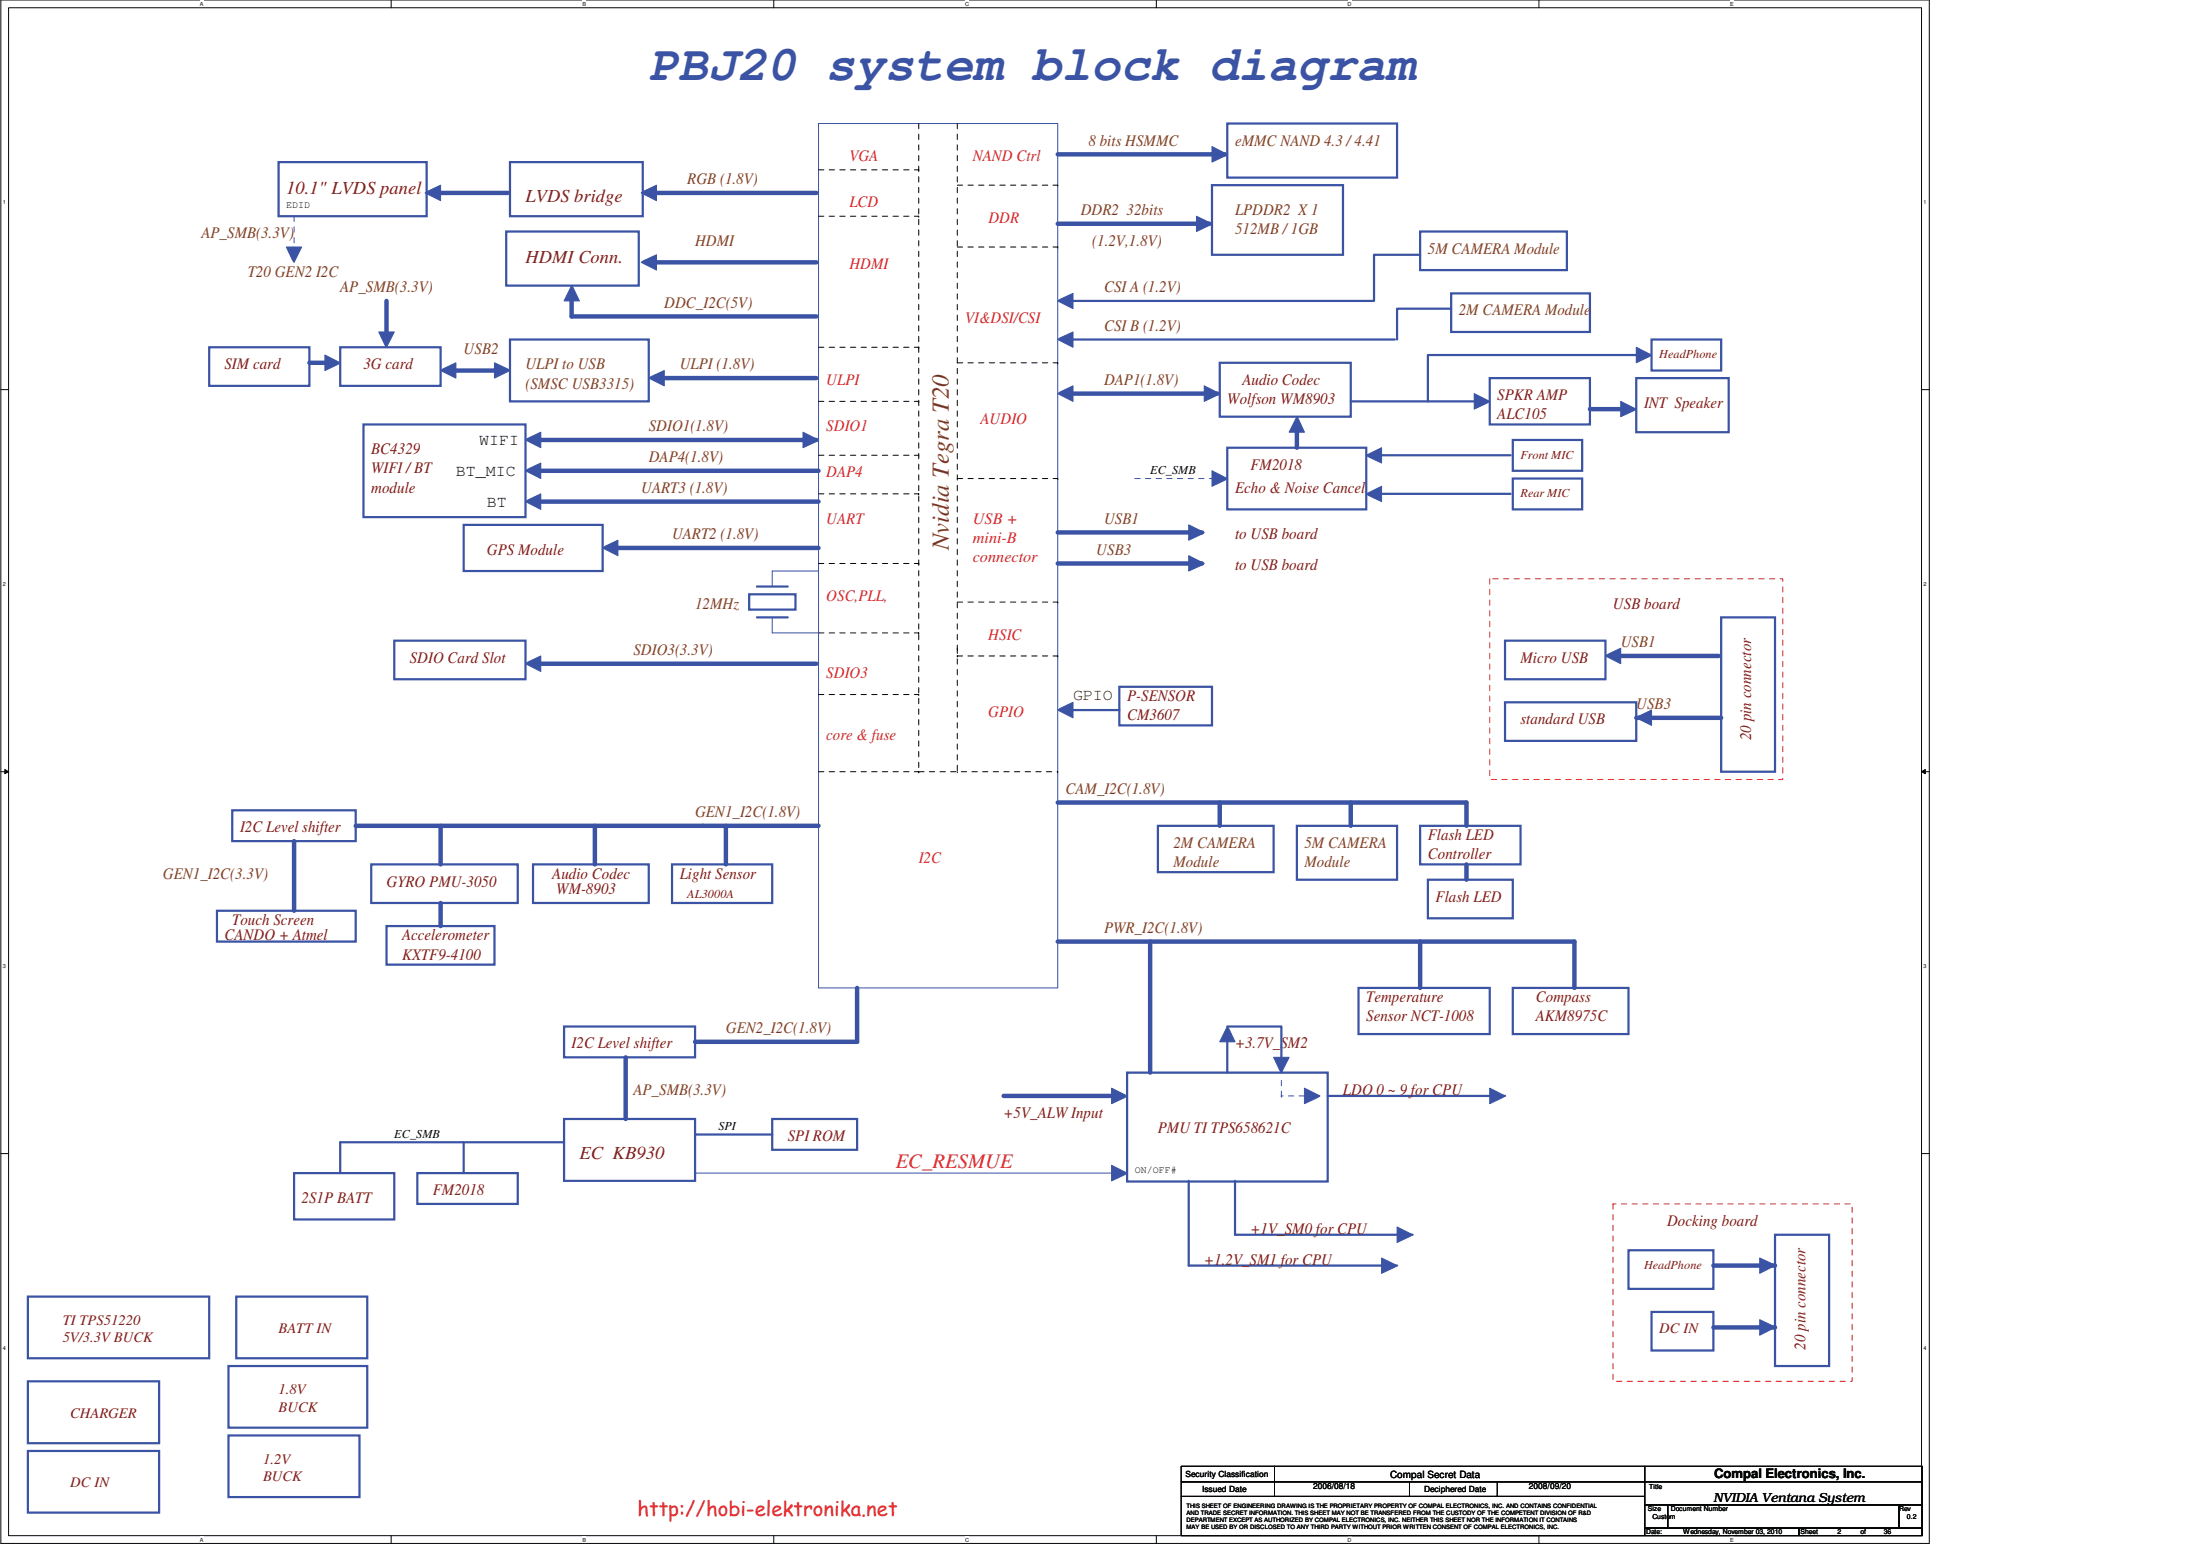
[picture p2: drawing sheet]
<svg xmlns="http://www.w3.org/2000/svg" width="420mm" height="297mm" viewBox="0 0 420 297" stroke-linecap="round" stroke-linejoin="round" font-family="sans-serif">
<path d="M.2 0h368.3v294.6h-368.3zM1.6 1.5h365.4v291.7h-365.4z" fill="none" stroke="#040505" stroke-width=".19"/>
<g fill="#fff">
<path d="M38.2 .2h.7v1.2h-.7z"/>
<path d="M38.2 293.3h.7v1.2h-.7z"/>
</g>
<path d="M74.7 0v1.5M74.7 293.2v1.4" fill="none" stroke="#040505" stroke-width=".19"/>
<g fill="#fff">
<path d="M111.2 .2h.8v1.2h-.8z"/>
<path d="M111.2 293.3h.8v1.2h-.8z"/>
</g>
<path d="M147.8 0v1.5M147.8 293.2v1.4" fill="none" stroke="#040505" stroke-width=".19"/>
<g fill="#fff">
<path d="M184.3 .2h.8v1.2h-.8z"/>
<path d="M184.3 293.3h.8v1.2h-.8z"/>
</g>
<path d="M220.8 0v1.5M220.8 293.2v1.4" fill="none" stroke="#040505" stroke-width=".19"/>
<g fill="#fff">
<path d="M257.4 .2h.7v1.2h-.7z"/>
<path d="M257.4 293.3h.7v1.2h-.7z"/>
</g>
<path d="M293.9 0v1.5M293.9 293.2v1.4" fill="none" stroke="#040505" stroke-width=".19"/>
<g fill="#fff">
<path d="M330.4 .2h.8v1.2h-.8z"/>
<path d="M330.4 293.3h.8v1.2h-.8z"/>
<path d="M.5 37.9h.6v1.2h-.6z"/>
<path d="M367.4 37.9h.5v1.2h-.5z"/>
<path d="M.5 110.8h.6v1.2h-.6z"/>
<path d="M367.4 110.8h.5v1.2h-.5z"/>
</g>
<path d="M.2 74.4h1.4M367 74.4h1.5" fill="none" stroke="#040505" stroke-width=".19"/>
<g fill="#fff">
<path d="M.5 183.8h.6v1.2h-.6z"/>
<path d="M367.4 183.8h.5v1.2h-.5z"/>
</g>
<path d="M.2 147.3h1.4M367 147.3h1.5" fill="none" stroke="#040505" stroke-width=".19"/>
<path d="M.9 146.9l.7 .4-.7 .4z" fill="#040505"/>
<path d="M.9 146.9l.7 .4-.7 .4z" fill="none" stroke="#040505" stroke-width=".19"/>
<path d="M367 147.3l.7-.4v.8z" fill="#040505"/>
<path d="M367 147.3l.7-.4v.8z" fill="none" stroke="#040505" stroke-width=".19"/>
<g fill="#fff">
<path d="M.5 256.7h.6v1.2h-.6z"/>
<path d="M367.4 256.7h.5v1.2h-.5z"/>
</g>
<g fill="none" stroke="#040505" stroke-width=".19">
<path d="M.2 220.2h1.4M367 220.2h1.5M225.6 279.9h88.5v3h-88.5zM243.4 279.9v5.8M314.1 279.9h53v3h-53zM225.6 282.9h88.5v2.8h-88.5zM225.6 285.7h88.5v7.5h-88.5zM269.2 282.9v2.8M286 282.9v2.8M314.1 282.9h53v4.4h-53zM314.1 287.3h4.4v4.4h-4.4zM314.1 291.7h29.5v1.5h-29.5z"/>
<path d="M318.5 287.3h44.2v4.4h-44.2zM343.6 291.7h23.5v1.5h-23.5zM362.7 287.3h4.4v4.4h-4.4z"/>
</g>
<path d="M271.2 48.6h-8.8v8.8h-57.5M277.1 58.9h-10.3v5.9M40 66.3h19.1v7.4h-19.1zM65 66.3h19.1v7.4h-19.1zM5.3 247.5h34.7v11.8h-34.7zM45.1 247.5h25v11.8h-25zM5.3 263.7h25.1v11.8h-25.1zM5.3 277h25.1v11.8h-25.1zM43.6 274h25.1v11.8h-25.1zM43.6 260.8h26.5v11.7h-26.5z" fill="none" stroke="#3a53a4" stroke-width=".42"/>
<path d="M87.1 70.7h8.4" fill="none" stroke="#3a53a4" stroke-width=".85"/>
<path d="M84.1 70.7l3-1.4v2.9z" fill="#3a53a4"/>
<path d="M84.1 70.7l3-1.4v2.9z" fill="none" stroke="#3a53a4" stroke-width=".19"/>
<path d="M94.4 69.3l3 1.4-3 1.5z" fill="#3a53a4"/>
<path d="M156.3 23.6h45.7v165h-45.7zM94.4 69.3l3 1.4-3 1.5z" fill="none" stroke="#3a53a4" stroke-width=".19"/>
<path d="M125.4 36.8h30.5M202 29.5h32M125.4 50.1h30.5M202 42.7h29M59.1 69.3h4.4M109.2 60.4h46.7M103.3 84h52.6M202 107.6h27.6M202 101.6h27.6M134.2 157.6h22.1" fill="none" stroke="#3a53a4" stroke-width=".85"/>
<path d="M97.4 30.9h25.4v10.4h-25.4zM231.5 35.3h25v13.3h-25zM234.4 23.6h32.4v10.3h-32.4zM96.7 44.2h25.3v10.3h-25.3zM271.2 44.2h28v7.4h-28zM75.3 122.3h25.1v7.4h-25.1zM44.4 154.7h23.5v5.9h-23.5zM41.4 173.9h26.5v5.8h-26.5zM70.9 165h28v7.4h-28zM73.8 176.8h20.6v7.3h-20.6zM101.8 165h22.1v7.4h-22.1zM128.3 165h19.2v7.4h-19.2z" fill="none" stroke="#3a53a4" stroke-width=".42"/>
<g fill="none" stroke="#040505" stroke-width=".19" stroke-dasharray="1 1 1 1 1 1 1 1">
<path d="M156.3 32.4h19.2M175.5 23.6v123.7M175.5 32.4h.1M182.8 23.6v101.6M182.8 35.3h19.2M202 35.3h.1M156.3 41.3h19.2M175.5 41.3h.1M182.8 47.2h19.2M202 47.2h.1M156.3 66.3h19.2M175.5 66.3h.1"/>
<path d="M182.8 69.3h19.2M202 69.3h.1M182.8 91.4h19.2M202 91.4h.1M156.3 107.6h19.2M175.5 107.6h.1M182.8 114.9h19.2M202 114.9h.1M156.3 120.8h19.2M156.3 132.6h19.2M175.5 120.8h.1M175.5 132.6h.1"/>
<path d="M182.8 125.2h.1M182.8 125.2h19.2M202 125.2h.1M156.3 147.3h19.2M175.5 147.3h.1"/>
</g>
<path d="M109.2 54.5l1.4 2.9h-2.9z" fill="#3a53a4"/>
<path d="M109.2 54.5l1.4 2.9h-2.9zM147.5 117.9v2.9h8.8M156.3 109h-8.8v3" fill="none" stroke="#3a53a4" stroke-width=".19"/>
<path d="M109.2 57.4v3" fill="none" stroke="#3a53a4" stroke-width=".85"/>
<path d="M143.1 113.5h8.8v2.9h-8.8zM144.6 112h5.8M144.6 117.9h5.8" fill="none" stroke="#3a53a4" stroke-width=".42"/>
<path d="M227 100.2l3 1.4-3 1.5z" fill="#3a53a4"/>
<path d="M227 100.2l3 1.4-3 1.5z" fill="none" stroke="#3a53a4" stroke-width=".19"/>
<path d="M126.9 72.2h29" fill="none" stroke="#3a53a4" stroke-width=".85"/>
<path d="M97.4 64.8h26.5v11.8h-26.5z" fill="none" stroke="#3a53a4" stroke-width=".42"/>
<path d="M123.9 72.2l3-1.5v3z" fill="#3a53a4"/>
<path d="M123.9 72.2l3-1.5v3z" fill="none" stroke="#3a53a4" stroke-width=".19"/>
<path d="M202 57.4l2.9-1.4v2.9z" fill="#3a53a4"/>
<path d="M202 57.4l2.9-1.4v2.9z" fill="none" stroke="#3a53a4" stroke-width=".19"/>
<path d="M202 64.8l2.9-1.4v2.9z" fill="#3a53a4"/>
<path d="M202 64.8l2.9-1.4v2.9z" fill="none" stroke="#3a53a4" stroke-width=".19"/>
<path d="M122.5 36.8l2.9-1.5v3z" fill="#3a53a4"/>
<path d="M122.5 36.8l2.9-1.5v3z" fill="none" stroke="#3a53a4" stroke-width=".19"/>
<path d="M82.7 36.8h14.3" fill="none" stroke="#3a53a4" stroke-width=".85"/>
<path d="M53.2 30.9h28.3v10.4h-28.3zM277.1 56h26.5v7.4h-26.5z" fill="none" stroke="#3a53a4" stroke-width=".42"/>
<path d="M81.2 36.8l2.9-1.5v3z" fill="#3a53a4"/>
<path d="M81.2 36.8l2.9-1.5v3z" fill="none" stroke="#3a53a4" stroke-width=".19"/>
<path d="M231.5 28l2.9 1.5-2.9 1.4z" fill="#3a53a4"/>
<path d="M231.5 28l2.9 1.5-2.9 1.4z" fill="none" stroke="#3a53a4" stroke-width=".19"/>
<path d="M228.5 41.3l3 1.4-3 1.5z" fill="#3a53a4"/>
<path d="M228.5 41.3l3 1.4-3 1.5z" fill="none" stroke="#3a53a4" stroke-width=".19"/>
<path d="M122.5 50.1l2.9-1.5v3z" fill="#3a53a4"/>
<path d="M122.5 50.1l2.9-1.5v3z" fill="none" stroke="#3a53a4" stroke-width=".19"/>
<path d="M204.9 64.8h61.5" fill="none" stroke="#3a53a4" stroke-width=".42"/>
<path d="M101.8 95.8h54.5" fill="none" stroke="#3a53a4" stroke-width=".85"/>
<path d="M100.4 126.7l2.9-1.5v3z" fill="#3a53a4"/>
<path d="M100.4 126.7l2.9-1.5v3z" fill="none" stroke="#3a53a4" stroke-width=".19"/>
<path d="M227 106.1l3 1.5-3 1.4z" fill="#3a53a4"/>
<path d="M227 106.1l3 1.5-3 1.4z" fill="none" stroke="#3a53a4" stroke-width=".19"/>
<path d="M69.4 81h31v17.7h-31z" fill="none" stroke="#3a53a4" stroke-width=".42"/>
<path d="M100.4 84l2.9-1.5v3z" fill="#3a53a4"/>
<path d="M100.4 84l2.9-1.5v3z" fill="none" stroke="#3a53a4" stroke-width=".19"/>
<path d="M153.4 82.5l2.9 1.5-2.9 1.5z" fill="#3a53a4"/>
<path d="M153.4 82.5l2.9 1.5-2.9 1.5z" fill="none" stroke="#3a53a4" stroke-width=".19"/>
<path d="M100.4 89.9l2.9-1.5v3z" fill="#3a53a4"/>
<path d="M100.4 89.9l2.9-1.5v3z" fill="none" stroke="#3a53a4" stroke-width=".19"/>
<path d="M100.4 95.8l2.9-1.5v2.9z" fill="#3a53a4"/>
<path d="M100.4 95.8l2.9-1.5v2.9z" fill="none" stroke="#3a53a4" stroke-width=".19"/>
<path d="M118 104.6h38.3" fill="none" stroke="#3a53a4" stroke-width=".85"/>
<path d="M88.6 100.2h26.5v8.8h-26.5z" fill="none" stroke="#3a53a4" stroke-width=".42"/>
<path d="M115.1 104.6l2.9-1.5v3z" fill="#3a53a4"/>
<path d="M115.1 104.6l2.9-1.5v3z" fill="none" stroke="#3a53a4" stroke-width=".19"/>
<path d="M101.8 89.9h54.5M327.2 253.4h11.8" fill="none" stroke="#3a53a4" stroke-width=".85"/>
<path d="M308 229.8h45.7v33.9h-45.7z" fill="none" stroke="#ec2426" stroke-width=".19" stroke-dasharray="1 1 1 1 1 1 1 1"/>
<path d="M339 235.7h10.3v25.1h-10.3zM315.4 250.4h11.8v7.4h-11.8z" fill="none" stroke="#3a53a4" stroke-width=".42"/>
<path d="M336.1 251.9l2.9 1.5-2.9 1.5z" fill="#3a53a4"/>
<path d="M336.1 251.9l2.9 1.5-2.9 1.5z" fill="none" stroke="#3a53a4" stroke-width=".19"/>
<path d="M311 238.7h16.2v7.3h-16.2z" fill="none" stroke="#3a53a4" stroke-width=".42"/>
<path d="M327.2 241.6h11.8" fill="none" stroke="#3a53a4" stroke-width=".85"/>
<path d="M336.1 240.2l2.9 1.4-2.9 1.5z" fill="#3a53a4"/>
<path d="M336.1 240.2l2.9 1.4-2.9 1.5z" fill="none" stroke="#3a53a4" stroke-width=".19"/>
<path d="M232.9 69.3h25.1v10.2h-25.1zM258 76.6h23.5M284.5 72.2h19.1v8.8h-19.1zM312.5 67.8h-39.8v8.8M315.4 64.8h13.3v5.9h-13.3z" fill="none" stroke="#3a53a4" stroke-width=".42"/>
<path d="M203.5 75.1h29" fill="none" stroke="#3a53a4" stroke-width=".85"/>
<path d="M230 73.7l2.9 1.4-2.9 1.5z" fill="#3a53a4"/>
<path d="M230 73.7l2.9 1.4-2.9 1.5z" fill="none" stroke="#3a53a4" stroke-width=".19"/>
<path d="M281.5 75.1l3 1.5-3 1.5z" fill="#3a53a4"/>
<path d="M281.5 75.1l3 1.5-3 1.5z" fill="none" stroke="#3a53a4" stroke-width=".19"/>
<path d="M312.5 66.3l2.9 1.5-2.9 1.5z" fill="#3a53a4"/>
<path d="M312.5 66.3l2.9 1.5-2.9 1.5z" fill="none" stroke="#3a53a4" stroke-width=".19"/>
<path d="M312.5 72.2h17.6v10.3h-17.6z" fill="none" stroke="#3a53a4" stroke-width=".42"/>
<path d="M303.6 78.1h7" fill="none" stroke="#3a53a4" stroke-width=".85"/>
<path d="M309.5 76.6l3 1.5-3 1.4z" fill="#3a53a4"/>
<path d="M309.5 76.6l3 1.5-3 1.4z" fill="none" stroke="#3a53a4" stroke-width=".19"/>
<path d="M263.9 86.9h24.6" fill="none" stroke="#3a53a4" stroke-width=".42"/>
<path d="M260.9 86.9l3-1.4v2.9z" fill="#3a53a4"/>
<path d="M260.9 86.9l3-1.4v2.9z" fill="none" stroke="#3a53a4" stroke-width=".19"/>
<path d="M234.4 85.5h26.5v11.7h-26.5z" fill="none" stroke="#3a53a4" stroke-width=".42"/>
<path d="M247.7 81v4.5" fill="none" stroke="#3a53a4" stroke-width=".85"/>
<path d="M247.7 79.5l1.4 3h-2.9z" fill="#3a53a4"/>
<path d="M247.7 79.5l1.4 3h-2.9z" fill="none" stroke="#3a53a4" stroke-width=".19"/>
<path d="M202 75.1l2.9-1.4v2.9z" fill="#3a53a4"/>
<path d="M202 75.1l2.9-1.4v2.9z" fill="none" stroke="#3a53a4" stroke-width=".19"/>
<path d="M221.1 157.6h22.1v8.9h-22.1zM247.7 157.6h19.1v10.3h-19.1zM271.2 157.6h19.2v7.4h-19.2zM272.7 167.9h16.2v7.4h-16.2zM259.4 188.6h25.1v8.8h-25.1zM288.9 188.6h22.1v8.8h-22.1zM235.9 235.7h33.9" fill="none" stroke="#3a53a4" stroke-width=".42"/>
<path d="M202 153.2h30.9M202 179.7h69.2" fill="none" stroke="#3a53a4" stroke-width=".85"/>
<path d="M266.8 234.2l3 1.5-3 1.5z" fill="#3a53a4"/>
<path d="M266.8 234.2l3 1.5-3 1.5z" fill="none" stroke="#3a53a4" stroke-width=".19"/>
<path d="M227 241.6h39.8" fill="none" stroke="#3a53a4" stroke-width=".42"/>
<path d="M263.9 240.2l2.9 1.4-2.9 1.5z" fill="#3a53a4"/>
<path d="M263.9 240.2l2.9 1.4-2.9 1.5z" fill="none" stroke="#3a53a4" stroke-width=".19"/>
<path d="M234.4 197.4v7.4" fill="none" stroke="#3a53a4" stroke-width=".42"/>
<path d="M234.4 196l1.5 2.9h-3z" fill="#3a53a4"/>
<path d="M234.4 196l1.5 2.9h-3z" fill="none" stroke="#3a53a4" stroke-width=".19"/>
<path d="M253.6 209.2h33.8M227 225.4v16.2M235.9 225.4v10.3" fill="none" stroke="#3a53a4" stroke-width=".42"/>
<path d="M284.5 207.7l2.9 1.5-2.9 1.5z" fill="#3a53a4"/>
<path d="M284.5 207.7l2.9 1.5-2.9 1.5z" fill="none" stroke="#3a53a4" stroke-width=".19"/>
<path d="M215.3 204.8h38.3v20.8h-38.3z" fill="none" stroke="#3a53a4" stroke-width=".42"/>
<path d="M212.3 207.7l3 1.5-3 1.5z" fill="#3a53a4"/>
<path d="M212.3 207.7l3 1.5-3 1.5z" fill="none" stroke="#3a53a4" stroke-width=".19"/>
<path d="M203.5 135.6h10.3M213.8 131.1h17.7v7.4h-17.7z" fill="none" stroke="#3a53a4" stroke-width=".42"/>
<path d="M202 135.6l2.9-1.5v2.9z" fill="#3a53a4"/>
<path d="M202 135.6l2.9-1.5v2.9zM132.7 223.9h82.6" fill="none" stroke="#3a53a4" stroke-width=".19"/>
<path d="M156.3 76.6h19.2M175.5 76.6h.1M156.3 86.9h19.2M175.5 86.9h.1M175.5 147.3h26.5M202 147.3h.1" fill="none" stroke="#040505" stroke-width=".19" stroke-dasharray="1 1 1 1 1 1 1 1"/>
<path d="M67.9 157.6h66.3M84.1 157.6v7.4M113.6 157.6v7.4M138.6 157.6v7.4M56.2 160.6v13.3M84.1 172.4v4.4M132.7 198.9h31M271.2 188.6v-8.9h29.5v8.9" fill="none" stroke="#3a53a4" stroke-width=".85"/>
<path d="M107.7 196h25v5.8h-25zM234.4 196h10.3v8.8M65 218.1h42.7M88.6 218.1v5.8M107.7 213.6h25v11.8h-25zM132.7 216.6h14.8M147.5 213.6h16.2v5.9h-16.2zM56.2 223.9h19.1v8.9h-19.1zM79.7 223.9h19.2v5.9h-19.2z" fill="none" stroke="#3a53a4" stroke-width=".42"/>
<path d="M243.2 201.8h3l-1.5 3z" fill="#3a53a4"/>
<path d="M243.2 201.8h3l-1.5 3z" fill="none" stroke="#3a53a4" stroke-width=".19"/>
<path d="M249.1 207.7l3 1.5-3 1.5z" fill="#3a53a4"/>
<path d="M249.1 207.7l3 1.5-3 1.5z" fill="none" stroke="#3a53a4" stroke-width=".19"/>
<path d="M244.7 209.2h.1M244.7 206.2v3M249.1 209.2h-4.4" fill="none" stroke="#3a53a4" stroke-width=".19" stroke-dasharray="1 1 1 1 1 1 1 1"/>
<path d="M258 157.6v-4.4h22.1v4.4M258 153.2h-25.1v4.4M219.7 179.7v25.1M280.1 165v2.9M163.7 188.6v10.3" fill="none" stroke="#3a53a4" stroke-width=".85"/>
<path d="M212.3 222.5l3 1.4-3 1.5z" fill="#3a53a4"/>
<path d="M212.3 222.5l3 1.4-3 1.5z" fill="none" stroke="#3a53a4" stroke-width=".19"/>
<path d="M312.5 137h16.2M119.5 201.8v11.8M191.7 209.2h20.6" fill="none" stroke="#3a53a4" stroke-width=".85"/>
<path d="M287.4 122.3h19.2v7.4h-19.2zM287.4 134.1h25.1v7.3h-25.1zM65 218.1v5.8" fill="none" stroke="#3a53a4" stroke-width=".42"/>
<path d="M56.2 41.3v5.9M56.2 47.2h.1" fill="none" stroke="#3a53a4" stroke-width=".19" stroke-dasharray="1 1 1 1 1 1 1 1"/>
<path d="M284.5 110.5h56v38.3h-56z" fill="none" stroke="#ec2426" stroke-width=".19" stroke-dasharray="1 1 1 1 1 1 1 1"/>
<path d="M312.5 137l2.9-1.4v2.9z" fill="#3a53a4"/>
<path d="M312.5 137l2.9-1.4v2.9z" fill="none" stroke="#3a53a4" stroke-width=".19"/>
<path d="M309.5 125.2h18.7" fill="none" stroke="#3a53a4" stroke-width=".85"/>
<path d="M328.7 117.9h10.3v29.4h-10.3z" fill="none" stroke="#3a53a4" stroke-width=".42"/>
<path d="M306.6 125.2l2.9-1.5v3z" fill="#3a53a4"/>
<path d="M306.6 125.2l2.9-1.5v3z" fill="none" stroke="#3a53a4" stroke-width=".19"/>
<path d="M54.7 47.2h2.9l-1.4 2.9z" fill="#3a53a4"/>
<path d="M54.7 47.2h2.9l-1.4 2.9z" fill="none" stroke="#3a53a4" stroke-width=".19"/>
<path d="M182.8 123.7v23.6M182.8 147.3h.1" fill="none" stroke="#040505" stroke-width=".19" stroke-dasharray="1 1 1 1 1 1 1 1"/>
<path d="M62.1 67.8l2.9 1.5-2.9 1.4z" fill="#3a53a4"/>
<path d="M62.1 67.8l2.9 1.5-2.9 1.4z" fill="none" stroke="#3a53a4" stroke-width=".19"/>
<path d="M103.3 126.7h52.6" fill="none" stroke="#3a53a4" stroke-width=".85"/>
<path d="M263.9 94.3h24.6M288.9 84h13.3v5.9h-13.3zM288.9 91.4h13.3v5.8h-13.3z" fill="none" stroke="#3a53a4" stroke-width=".42"/>
<path d="M260.9 94.3l3-1.5v3z" fill="#3a53a4"/>
<path d="M260.9 94.3l3-1.5v3z" fill="none" stroke="#3a53a4" stroke-width=".19"/>
<path d="M216.7 91.4h17.7M234.4 91.4h.1" fill="none" stroke="#3a53a4" stroke-width=".19" stroke-dasharray="1 1 1 1 1 1 1 1"/>
<path d="M231.5 89.9l2.9 1.5-2.9 1.4z" fill="#3a53a4"/>
<path d="M231.5 89.9l2.9 1.5-2.9 1.4z" fill="none" stroke="#3a53a4" stroke-width=".19"/>
<path d="M156.3 94.3h19.2M175.5 94.3h.1" fill="none" stroke="#040505" stroke-width=".19" stroke-dasharray="1 1 1 1 1 1 1 1"/>
<path d="M73.8 57.4v7.4" fill="none" stroke="#3a53a4" stroke-width=".85"/>
<path d="M72.3 63.4h3l-1.5 2.9z" fill="#3a53a4"/>
<path d="M72.3 63.4h3l-1.5 2.9z" fill="none" stroke="#3a53a4" stroke-width=".19"/>
<text font-size="9.4" fill="#3a53a4" x="123.9" y="15.3">PBJ20 system block diagram</text>
<text font-size="4.7" fill="#7f431c" x="181.2" y="105" transform="rotate(-90 181.2 105)">Nvidia Tegra T20</text>
<text font-size="3.9" fill="#ec2426" x="171.1" y="223">EC_RESMUE</text>
<text font-size="3.9" fill="#ed2024" x="121.7" y="289.4">http://hobi-elektronika.net</text>
<g font-size="3.5" fill="#7e1518">
<text x="54.7" y="37">10.1&quot; LVDS panel</text>
<text x="100.4" y="38.5">LVDS bridge</text>
<text x="100.4" y="50.3">HDMI Conn.</text>
<text x="110.6" y="221.2">EC KB930</text>
</g>
<g font-size="3.1" fill="#7f431c">
<text x="207.9" y="27.8">8 bits HSMMC</text>
<text x="235.9" y="27.8">eMMC NAND 4.3 / 4.41</text>
<text x="131.3" y="35.2">RGB (1.8V)</text>
<text x="206.4" y="41.1">DDR2 32bits</text>
<text x="235.9" y="41.1">LPDDR2 X 1</text>
<text x="38.5" y="45.5">AP_SMB(3.3V)</text>
<text x="132.7" y="46.9">HDMI</text>
<text x="208.6" y="46.9">(1.2V,1.8V)</text>
<text x="235.9" y="44.7">512MB / 1GB</text>
<text x="47.3" y="52.8">T20 GEN2 I2C</text>
<text x="272.7" y="48.4">5M CAMERA Module</text>
<text x="65" y="55.8">AP_SMB(3.3V)</text>
<text x="126.9" y="58.8">DDC_I2C(5V)</text>
<text x="210.9" y="55.8">CSI A (1.2V)</text>
<text x="210.9" y="63.2">CSI B (1.2V)</text>
<text x="278.6" y="60.2">2M CAMERA Module</text>
<text x="88.5" y="67.6">USB2</text>
<text x="100.4" y="70.5">ULPI to USB</text>
<text x="129.8" y="70.5">ULPI (1.8V)</text>
<text x="100.4" y="74.2">(SMSC USB3315)</text>
<text x="210.9" y="73.5">DAP1(1.8V)</text>
<text x="123.9" y="82.3">SDIO1(1.8V)</text>
<text x="123.9" y="88.2">DAP4(1.8V)</text>
<text x="122.5" y="94.1">UART3 (1.8V)</text>
<text x="210.9" y="100">USB1</text>
<text x="128.3" y="103">UART2 (1.8V)</text>
<text x="209.4" y="105.9">USB3</text>
<text x="132.7" y="116.2">12MHz</text>
<text x="121" y="125.1">SDIO3(3.3V)</text>
<text x="309.5" y="123.6">USB1</text>
<text x="312.5" y="135.3">USB3</text>
<text x="132.7" y="156">GEN1_I2C(1.8V)</text>
<text x="203.5" y="151.6">CAM_I2C(1.8V)</text>
<text x="224.1" y="161.9">2M CAMERA</text>
<text x="249.1" y="161.9">5M CAMERA</text>
<text x="31.1" y="167.8">GEN1_I2C(3.3V)</text>
<text x="224.1" y="165.5">Module</text>
<text x="249.1" y="165.5">Module</text>
<text x="210.9" y="178.1">PWR_I2C(1.8V)</text>
<text x="138.6" y="197.2">GEN2_I2C(1.8V)</text>
<text x="121" y="209">AP_SMB(3.3V)</text>
</g>
<g font-size="3.1" fill="#ec2426">
<text x="162.2" y="30.7">VGA</text>
<text x="185.8" y="30.7">NAND Ctrl</text>
<text x="162.2" y="39.6">LCD</text>
<text x="188.8" y="42.5">DDR</text>
<text x="162.2" y="51.4">HDMI</text>
<text x="184.3" y="61.7">VI&amp;DSI/CSI</text>
<text x="157.8" y="73.5">ULPI</text>
<text x="157.8" y="82.3">SDIO1</text>
<text x="187.3" y="80.9">AUDIO</text>
<text x="157.8" y="91.1">DAP4</text>
<text x="157.8" y="100">UART</text>
<text x="185.8" y="100">USB +</text>
<text x="185.8" y="103.6">mini-B</text>
<text x="185.8" y="107.3">connector</text>
<text x="157.8" y="114.7">OSC,PLL,</text>
<text x="188.8" y="122.1">HSIC</text>
<text x="157.8" y="129.5">SDIO3</text>
<text x="188.8" y="136.8">GPIO</text>
<text x="157.8" y="141.2">core &amp; fuse</text>
<text x="175.5" y="164.8">I2C</text>
</g>
<g font-size="3.1" fill="#7e1518">
<text x="42.9" y="70.5">SIM card</text>
<text x="69.4" y="70.5">3G card</text>
<text x="234.4" y="77.1">Wolfson WM8903</text>
<text x="237.3" y="73.5">Audio Codec</text>
<text x="286" y="76.4">SPKR AMP</text>
<text x="314" y="77.9">INT Speaker</text>
<text x="286" y="80.1">ALC105</text>
<text x="70.9" y="86.7">BC4329</text>
<text x="238.8" y="89.7">FM2018</text>
<text x="70.9" y="90.4">WIFI / BT</text>
<text x="70.9" y="94">module</text>
<text x="235.9" y="94.1">Echo &amp; Noise Cancel</text>
<text x="93" y="105.9">GPS Module</text>
<text x="235.9" y="103">to USB board</text>
<text x="235.9" y="108.8">to USB board</text>
<text x="308" y="116.2">USB board</text>
<text x="78.3" y="126.5">SDIO Card Slot</text>
<text x="290.4" y="126.5">Micro USB</text>
<text x="215.3" y="133.9">P-SENSOR</text>
<text x="215.3" y="137.5">CM3607</text>
<text x="290.4" y="138.3">standard USB</text>
<text x="334.5" y="141.3" transform="rotate(-90 334.5 141.3)">20 pin connector</text>
<text x="45.8" y="158.9">I2C Level shifter</text>
<text x="272.7" y="160.4">Flash LED</text>
<text x="105.5" y="167.8">Audio Codec</text>
<text x="129.8" y="167.8">Light Sensor</text>
<text x="272.7" y="164">Controller</text>
<text x="73.8" y="169.2">GYRO PMU-3050</text>
<text x="106.2" y="170.7">WM-8903</text>
<text x="274.2" y="172.2">Flash LED</text>
<text x="42.9" y="179.5">CANDO + Atmel</text>
<text x="44.4" y="176.6">Touch Screen</text>
<text x="76.8" y="179.5">Accelerometer</text>
<text x="76.8" y="183.2">KXTF9-4100</text>
<text x="260.9" y="191.3">Temperature</text>
<text x="293.3" y="191.3">Compass</text>
<text x="260.9" y="195">Sensor NCT-1008</text>
<text x="293.3" y="195">AKM8975C</text>
<text x="109.2" y="200.2">I2C Level shifter</text>
<text x="235.9" y="200.2">+3.7V_SM2</text>
<text x="256.5" y="209">LDO 0 ~ 9 for CPU</text>
<text x="191.7" y="213.4">+5V_ALW Input</text>
<text x="150.4" y="217.8">SPI ROM</text>
<text x="221.1" y="216.4">PMU TI TPS658621C</text>
<text x="57.6" y="229.6">2S1P BATT</text>
<text x="82.7" y="228.2">FM2018</text>
<text x="238.8" y="235.5">+1V_SM0 for CPU</text>
<text x="318.4" y="234.1">Docking board</text>
<text x="230" y="241.4">+1.2V_SM1 for CPU</text>
<text x="344.8" y="257.7" transform="rotate(-90 344.8 257.7)">20 pin connector</text>
</g>
<g font-size="3.1" fill="#040505">
<text x="91.5" y="85">WIFI</text>
<text x="87.1" y="90.8">BT_MIC</text>
<text x="93" y="96.7">BT</text>
</g>
<text font-size="3.1" fill="#361415" x="204.9" y="133.6">GPIO</text>
<g font-size="2.8" fill="#7e1518">
<text x="12" y="252.9">TI TPS51220</text>
<text x="12" y="256.2">5V/3.3V BUCK</text>
<text x="53.2" y="254.4">BATT IN</text>
<text x="316.9" y="254.4">DC IN</text>
<text x="53.2" y="266.2">1.8V</text>
<text x="53.2" y="269.5">BUCK</text>
<text x="13.4" y="270.6">CHARGER</text>
<text x="50.2" y="279.5">1.2V</text>
<text x="13.4" y="283.9">DC IN</text>
<text x="50.2" y="282.8">BUCK</text>
</g>
<g font-size="2.5" fill="#040505">
<text x="327.2" y="286.7">NVIDIA Ventana System</text>
<text x="327.4" y="282.2">Compal Electronics, Inc.</text>
</g>
<g font-size="2.3" fill="#7e1518">
<text x="316.9" y="68.4">HeadPhone</text>
<text x="290.4" y="87.5">Front MIC</text>
<text x="290.4" y="94.9">Rear MIC</text>
<text x="131.3" y="171.5">AL3000A</text>
<text x="314" y="242.2">HeadPhone</text>
</g>
<g font-size="2.3" fill="#040505">
<text x="219.7" y="90.5">EC_SMB</text>
<text x="137.2" y="215.7">SPI</text>
<text x="75.3" y="217.2">EC_SMB</text>
</g>
<g font-size="1.9" fill="#040505">
<text x="54.7" y="39.8">EDID</text>
<text x="216.7" y="223.9">ON/OFF#</text>
<text x="265.5" y="282.1">Compal Secret Data</text>
</g>
<g font-size="1.6" fill="#040505">
<text x="226.4" y="281.9">Security Classification</text>
<text x="229.6" y="284.7">Issued Date</text>
<text x="250.8" y="284.3">2006/08/18</text>
<text x="272" y="284.9">Deciphered Date</text>
<text x="292" y="284.3">2008/09/20</text>
</g>
<g font-size="1.3" fill="#040505">
<text x="315" y="284.2">Title</text>
<text x="314.4" y="292.9">Date:</text>
<text x="314.7" y="288.5">Size</text>
<text x="315.6" y="289.9">Custom</text>
<text x="319.1" y="288.5">Document Number</text>
<text x="321.5" y="292.9">Wednesday, November 03, 2010</text>
<text x="343.9" y="292.9">Sheet</text>
<text x="350.9" y="292.9">2</text>
<text x="355.3" y="292.9">of</text>
<text x="359.8" y="292.9">36</text>
<text x="362.7" y="288.5">Rev</text>
<text x="364.2" y="289.9">0.2</text>
</g>
<g font-size="1.1" fill="#040505">
<text x="38.2" y="1.1">A</text>
<text x="111.2" y="1.1">B</text>
<text x="184.3" y="1.1">C</text>
<text x="257.4" y="1.1">D</text>
<text x="330.4" y="1.1">E</text>
<text x=".5" y="38.9">1</text>
<text x="367.4" y="38.9">1</text>
<text x=".5" y="111.8">2</text>
<text x="367.4" y="111.8">2</text>
<text x=".5" y="184.7">3</text>
<text x="367.4" y="184.7">3</text>
<text x=".5" y="257.6">4</text>
<text x="367.4" y="257.6">4</text>
<text x="226.6" y="287.8">THIS SHEET OF ENGINEERING DRAWING IS THE PROPRIETARY PROPERTY OF COMPAL ELECTRONICS, INC. AND CONTAINS CONFIDENTIAL</text>
<text x="226.6" y="289.2">AND TRADE SECRET INFORMATION. THIS SHEET MAY NOT BE TRANSFERED FROM THE CUSTODY OF THE COMPETENT DIVISION OF R&amp;D</text>
<text x="226.6" y="290.6">DEPARTMENT EXCEPT AS AUTHORIZED BY COMPAL ELECTRONICS, INC. NEITHER THIS SHEET NOR THE INFORMATION IT CONTAINS</text>
<text x="226.6" y="292">MAY BE USED BY OR DISCLOSED TO ANY THIRD PARTY WITHOUT PRIOR WRITTEN CONSENT OF COMPAL ELECTRONICS, INC.</text>
<text x="38.2" y="294.3">A</text>
<text x="111.2" y="294.3">B</text>
<text x="184.3" y="294.3">C</text>
<text x="257.4" y="294.3">D</text>
<text x="330.4" y="294.3">E</text>
</g>
</svg>
